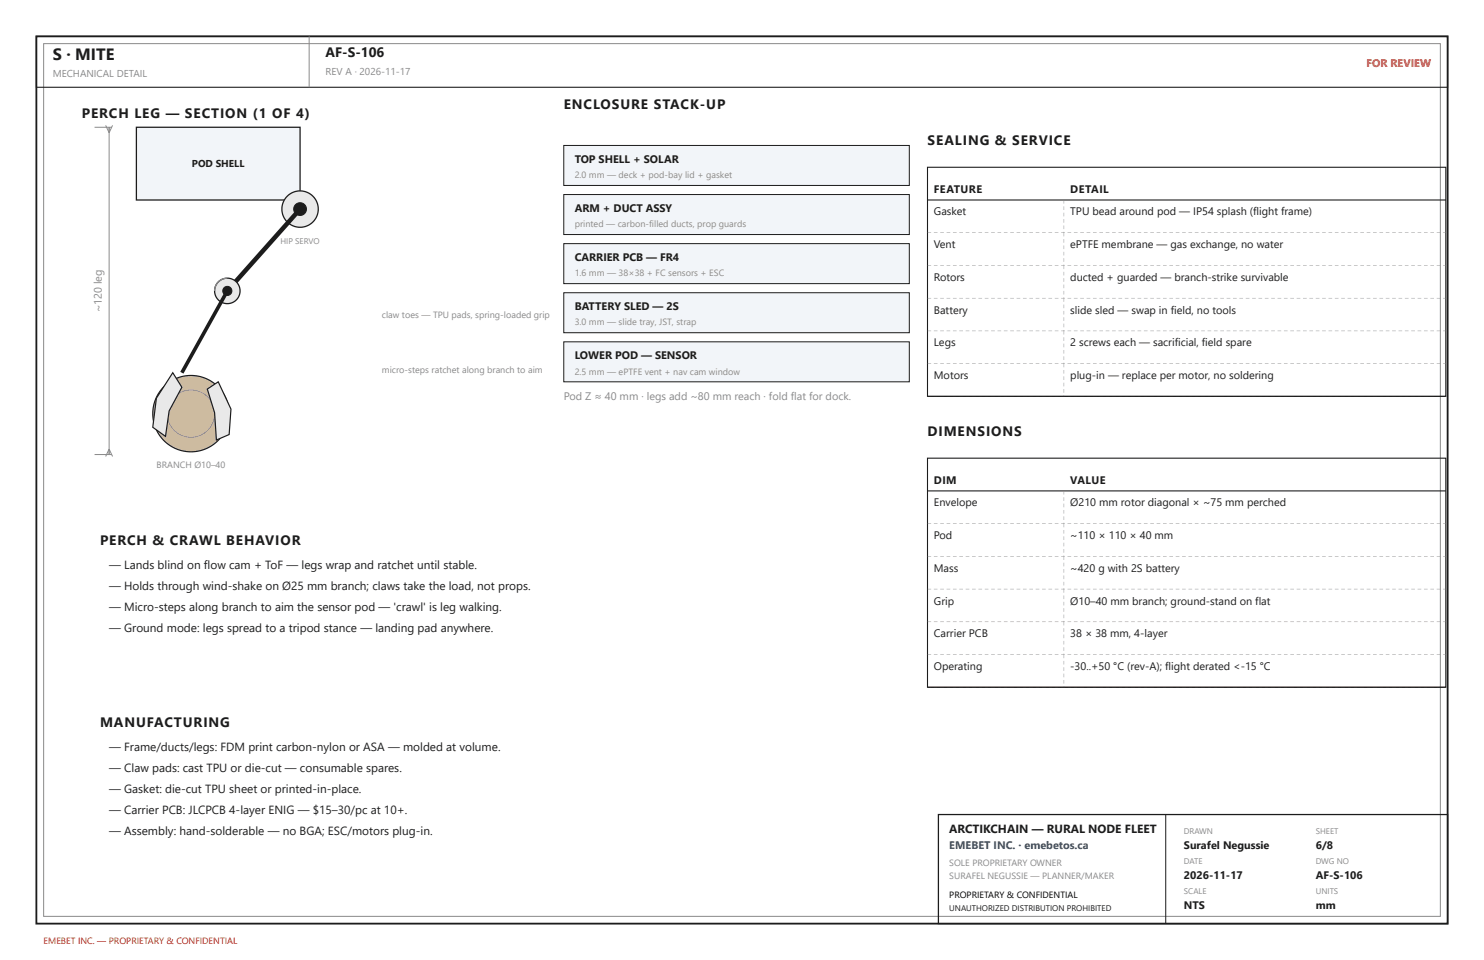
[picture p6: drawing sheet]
<svg xmlns="http://www.w3.org/2000/svg" width="432mm" height="279mm" viewBox="0 0 432 279" stroke-linecap="round" stroke-linejoin="round" font-family="sans-serif">
<path d="M10.6 10.6h410.6v258.2h-410.6z" fill="none" stroke="#1c1c1c" stroke-width=".53"/>
<path d="M12.7 12.7h406.4v254h-406.4zM90 10.6v14.8" fill="none" stroke="#8a8a8a" stroke-width=".29"/>
<path d="M10.6 10.6h410.6v14.8h-410.6z" fill="none" stroke="#1c1c1c" stroke-width=".32"/>
<path d="M39.7 37h47.6v21.2h-47.6z" fill="#f2f5f9"/>
<path d="M39.7 37h47.6v21.2h-47.6z" fill="none" stroke="#1c1c1c" stroke-width=".37"/>
<circle cx="87.3" cy="60.9" r="5.3" fill="#e9e9e9"/>
<circle cx="87.3" cy="60.9" r="5.3" fill="none" stroke="#1c1c1c" stroke-width=".37"/>
<circle cx="87.3" cy="60.9" r="1.85" fill="#1c1c1c"/>
<circle cx="87.3" cy="60.9" r="1.85" fill="none" stroke="#1c1c1c" stroke-width=".29"/>
<path d="M87.3 60.9l-21.2 23.8" fill="none" stroke="#1c1c1c" stroke-width="1.3" stroke-linecap="butt"/>
<circle cx="66.1" cy="84.7" r="3.7" fill="#e9e9e9"/>
<circle cx="66.1" cy="84.7" r="3.7" fill="none" stroke="#1c1c1c" stroke-width=".37"/>
<circle cx="66.1" cy="84.7" r="1.32" fill="#1c1c1c"/>
<circle cx="66.1" cy="84.7" r="1.32" fill="none" stroke="#1c1c1c" stroke-width=".29"/>
<path d="M66.1 81a3.7 3.7 0 0 0-3.7 3.7" fill="none" stroke="#8a8a8a" stroke-width=".37"/>
<path d="M66.1 84.7l-13.2 23.8" fill="none" stroke="#1c1c1c" stroke-width="1.1" stroke-linecap="butt"/>
<circle cx="55.6" cy="120.4" r="11.1" fill="#cdbba0"/>
<circle cx="55.6" cy="120.4" r="11.1" fill="none" stroke="#1c1c1c" stroke-width=".34"/>
<circle cx="55.6" cy="120.4" r="6.9" fill="none" stroke="#a89478" stroke-width=".29"/>
<path d="M50.3 108.5l2.6 4.2-3.7 6.9-1 7.4-3.8-2.6 1.1-8.5z" fill="#e9e9e9"/>
<path d="M50.3 108.5l2.6 4.2-3.7 6.9-1 7.4-3.8-2.6 1.1-8.5z" fill="none" stroke="#1c1c1c" stroke-width=".34"/>
<path d="M60.3 113.2l3.2-2.1 3.7 8-.5 7.4-3.7 1.6-.6-8z" fill="#e9e9e9"/>
<path d="M60.3 113.2l3.2-2.1 3.7 8-.5 7.4-3.7 1.6-.6-8z" fill="none" stroke="#1c1c1c" stroke-width=".34"/>
<path d="M27.5 37h5M30.7 36.5l1 2.1 1.1-2.1M31.7 37v95.3M27.5 132.3h5M30.7 132.8l1-2.1 1.1 2.1" fill="none" stroke="#8a8a8a" stroke-width=".29"/>
<path d="M164 42.3h100.6v11.7h-100.6z" fill="#f2f5f9"/>
<path d="M164 42.3h100.6v11.7h-100.6z" fill="none" stroke="#1c1c1c" stroke-width=".29"/>
<path d="M164 56.6h100.6v11.7h-100.6z" fill="#f2f5f9"/>
<path d="M164 56.6h100.6v11.7h-100.6z" fill="none" stroke="#1c1c1c" stroke-width=".29"/>
<path d="M164 70.9h100.6v11.6h-100.6z" fill="#f2f5f9"/>
<path d="M164 70.9h100.6v11.6h-100.6z" fill="none" stroke="#1c1c1c" stroke-width=".29"/>
<path d="M164 85.2h100.6v11.6h-100.6z" fill="#f2f5f9"/>
<path d="M164 85.2h100.6v11.6h-100.6z" fill="none" stroke="#1c1c1c" stroke-width=".29"/>
<path d="M164 99.5h100.6v11.6h-100.6z" fill="#f2f5f9"/>
<path d="M164 99.5h100.6v11.6h-100.6z" fill="none" stroke="#1c1c1c" stroke-width=".29"/>
<path d="M269.9 48.7h150.8v66.7h-150.8zM269.9 58.2h150.8" fill="none" stroke="#1c1c1c" stroke-width=".32"/>
<g fill="#8a8a8a">
<path d="M309.5 58.2l.1 1.1zM309.5 60.1l.1 1zM309.5 61.9l.1 1.1zM309.5 63.8l.1 1zM309.5 65.6l.1 1.1zM309.5 67.5l.1 .2z"/>
<path d="M269.9 67.7l1 .1zM271.7 67.7l1.1 .1zM273.6 67.7l1 .1zM275.4 67.7l1.1 .1zM277.3 67.7l1 .1zM279.1 67.7l1.1 .1zM281 67.7l1 .1zM282.8 67.7l1.1 .1zM284.7 67.7l1 .1zM286.5 67.7l1.1 .1zM288.4 67.7l1.1 .1zM290.2 67.7l1.1 .1zM292.1 67.7l1.1 .1zM294 67.7l1 .1zM295.8 67.7l1.1 .1zM297.7 67.7l1 .1zM299.5 67.7l1.1 .1zM301.4 67.7l1 .1zM303.2 67.7l1.1 .1zM305.1 67.7l1 .1zM306.9 67.7l1.1 .1zM308.8 67.7l1 .1zM310.6 67.7l1.1 .1zM312.5 67.7l1 .1zM314.3 67.7l1.1 .1zM316.2 67.7l1 .1zM318 67.7l1.1 .1zM319.9 67.7l1 .1zM321.7 67.7l1.1 .1zM323.6 67.7l1 .1zM325.4 67.7l1.1 .1zM327.3 67.7l1 .1zM329.1 67.7l1.1 .1zM331 67.7l1.1 .1zM332.8 67.7l1.1 .1zM334.7 67.7l1.1 .1zM336.5 67.7l1.1 .1zM338.4 67.7l1.1 .1zM340.3 67.7l1 .1zM342.1 67.7l1.1 .1zM344 67.7l1 .1zM345.8 67.7l1.1 .1zM347.7 67.7l1 .1zM349.5 67.7l1.1 .1zM351.4 67.7l1 .1zM353.2 67.7l1.1 .1zM355.1 67.7l1 .1zM356.9 67.7l1.1 .1zM358.8 67.7l1 .1zM360.6 67.7l1.1 .1zM362.5 67.7l1 .1zM364.3 67.7l1.1 .1zM366.2 67.7l1 .1zM368 67.7l1.1 .1zM369.9 67.7l1 .1zM371.7 67.7l1.1 .1zM373.6 67.7l1 .1zM375.4 67.7l1.1 .1zM377.3 67.7l1.1 .1zM379.1 67.7l1.1 .1zM381 67.7l1.1 .1zM382.9 67.7l1 .1zM384.7 67.7l1.1 .1zM386.6 67.7l1 .1zM388.4 67.7l1.1 .1zM390.3 67.7l1 .1zM392.1 67.7l1.1 .1zM394 67.7l1 .1zM395.8 67.7l1.1 .1zM397.7 67.7l1 .1zM399.5 67.7l1.1 .1zM401.4 67.7l1 .1zM403.2 67.7l1.1 .1zM405.1 67.7l1 .1zM406.9 67.7l1.1 .1zM408.8 67.7l1 .1zM410.6 67.7l1.1 .1zM412.5 67.7l1 .1zM414.3 67.7l1.1 .1zM416.2 67.7l1 .1zM418 67.7l1.1 .1zM419.9 67.7l.8 .1z"/>
<path d="M309.5 67.7l.1 1.1zM309.5 69.6l.1 1zM309.5 71.4l.1 1.1zM309.5 73.3l.1 1zM309.5 75.1l.1 1.1zM309.5 77l.1 .3z"/>
<path d="M269.9 77.2l1 .1zM271.7 77.2l1.1 .1zM273.6 77.2l1 .1zM275.4 77.2l1.1 .1zM277.3 77.2l1 .1zM279.1 77.2l1.1 .1zM281 77.2l1 .1zM282.8 77.2l1.1 .1zM284.7 77.2l1 .1zM286.5 77.2l1.1 .1zM288.4 77.2l1.1 .1zM290.2 77.2l1.1 .1zM292.1 77.2l1.1 .1zM294 77.2l1 .1zM295.8 77.2l1.1 .1zM297.7 77.2l1 .1zM299.5 77.2l1.1 .1zM301.4 77.2l1 .1zM303.2 77.2l1.1 .1zM305.1 77.2l1 .1zM306.9 77.2l1.1 .1zM308.8 77.2l1 .1zM310.6 77.2l1.1 .1zM312.5 77.2l1 .1zM314.3 77.2l1.1 .1zM316.2 77.2l1 .1zM318 77.2l1.1 .1zM319.9 77.2l1 .1zM321.7 77.2l1.1 .1zM323.6 77.2l1 .1zM325.4 77.2l1.1 .1zM327.3 77.2l1 .1zM329.1 77.2l1.1 .1zM331 77.2l1.1 .1zM332.8 77.2l1.1 .1zM334.7 77.2l1.1 .1zM336.5 77.2l1.1 .1zM338.4 77.2l1.1 .1zM340.3 77.2l1 .1zM342.1 77.2l1.1 .1zM344 77.2l1 .1zM345.8 77.2l1.1 .1zM347.7 77.2l1 .1zM349.5 77.2l1.1 .1zM351.4 77.2l1 .1zM353.2 77.2l1.1 .1zM355.1 77.2l1 .1zM356.9 77.2l1.1 .1zM358.8 77.2l1 .1zM360.6 77.2l1.1 .1zM362.5 77.2l1 .1zM364.3 77.2l1.1 .1zM366.2 77.2l1 .1zM368 77.2l1.1 .1zM369.9 77.2l1 .1zM371.7 77.2l1.1 .1zM373.6 77.2l1 .1zM375.4 77.2l1.1 .1zM377.3 77.2l1.1 .1zM379.1 77.2l1.1 .1zM381 77.2l1.1 .1zM382.9 77.2l1 .1zM384.7 77.2l1.1 .1zM386.6 77.2l1 .1zM388.4 77.2l1.1 .1zM390.3 77.2l1 .1zM392.1 77.2l1.1 .1zM394 77.2l1 .1zM395.8 77.2l1.1 .1zM397.7 77.2l1 .1zM399.5 77.2l1.1 .1zM401.4 77.2l1 .1zM403.2 77.2l1.1 .1zM405.1 77.2l1 .1zM406.9 77.2l1.1 .1zM408.8 77.2l1 .1zM410.6 77.2l1.1 .1zM412.5 77.2l1 .1zM414.3 77.2l1.1 .1zM416.2 77.2l1 .1zM418 77.2l1.1 .1zM419.9 77.2l.8 .1z"/>
<path d="M309.5 77.3l.1 1zM309.5 79.1l.1 1.1zM309.5 81l.1 1zM309.5 82.8l.1 1.1zM309.5 84.7l.1 1zM309.5 86.5l.1 .3z"/>
<path d="M269.9 86.7l1 .1zM271.7 86.7l1.1 .1zM273.6 86.7l1 .1zM275.4 86.7l1.1 .1zM277.3 86.7l1 .1zM279.1 86.7l1.1 .1zM281 86.7l1 .1zM282.8 86.7l1.1 .1zM284.7 86.7l1 .1zM286.5 86.7l1.1 .1zM288.4 86.7l1.1 .1zM290.2 86.7l1.1 .1zM292.1 86.7l1.1 .1zM294 86.7l1 .1zM295.8 86.7l1.1 .1zM297.7 86.7l1 .1zM299.5 86.7l1.1 .1zM301.4 86.7l1 .1zM303.2 86.7l1.1 .1zM305.1 86.7l1 .1zM306.9 86.7l1.1 .1zM308.8 86.7l1 .1zM310.6 86.7l1.1 .1zM312.5 86.7l1 .1zM314.3 86.7l1.1 .1zM316.2 86.7l1 .1zM318 86.7l1.1 .1zM319.9 86.7l1 .1zM321.7 86.7l1.1 .1zM323.6 86.7l1 .1zM325.4 86.7l1.1 .1zM327.3 86.7l1 .1zM329.1 86.7l1.1 .1zM331 86.7l1.1 .1zM332.8 86.7l1.1 .1zM334.7 86.7l1.1 .1zM336.5 86.7l1.1 .1zM338.4 86.7l1.1 .1zM340.3 86.7l1 .1zM342.1 86.7l1.1 .1zM344 86.7l1 .1zM345.8 86.7l1.1 .1zM347.7 86.7l1 .1zM349.5 86.7l1.1 .1zM351.4 86.7l1 .1zM353.2 86.7l1.1 .1zM355.1 86.7l1 .1zM356.9 86.7l1.1 .1zM358.8 86.7l1 .1zM360.6 86.7l1.1 .1zM362.5 86.7l1 .1zM364.3 86.7l1.1 .1zM366.2 86.7l1 .1zM368 86.7l1.1 .1zM369.9 86.7l1 .1zM371.7 86.7l1.1 .1zM373.6 86.7l1 .1zM375.4 86.7l1.1 .1zM377.3 86.7l1.1 .1zM379.1 86.7l1.1 .1zM381 86.7l1.1 .1zM382.9 86.7l1 .1zM384.7 86.7l1.1 .1zM386.6 86.7l1 .1zM388.4 86.7l1.1 .1zM390.3 86.7l1 .1zM392.1 86.7l1.1 .1zM394 86.7l1 .1zM395.8 86.7l1.1 .1zM397.7 86.7l1 .1zM399.5 86.7l1.1 .1zM401.4 86.7l1 .1zM403.2 86.7l1.1 .1zM405.1 86.7l1 .1zM406.9 86.7l1.1 .1zM408.8 86.7l1 .1zM410.6 86.7l1.1 .1zM412.5 86.7l1 .1zM414.3 86.7l1.1 .1zM416.2 86.7l1 .1zM418 86.7l1.1 .1zM419.9 86.7l.8 .1z"/>
<path d="M309.5 86.8l.1 1zM309.5 88.6l.1 1.1zM309.5 90.5l.1 1zM309.5 92.3l.1 1.1zM309.5 94.2l.1 1zM309.5 96l.1 .3z"/>
<path d="M269.9 96.2l1 .2zM271.7 96.2l1.1 .2zM273.6 96.2l1 .2zM275.4 96.2l1.1 .2zM277.3 96.2l1 .2zM279.1 96.2l1.1 .2zM281 96.2l1 .2zM282.8 96.2l1.1 .2zM284.7 96.2l1 .2zM286.5 96.2l1.1 .2zM288.4 96.2l1.1 .2zM290.2 96.2l1.1 .2zM292.1 96.2l1.1 .2zM294 96.2l1 .2zM295.8 96.2l1.1 .2zM297.7 96.2l1 .2zM299.5 96.2l1.1 .2zM301.4 96.2l1 .2zM303.2 96.2l1.1 .2zM305.1 96.2l1 .2zM306.9 96.2l1.1 .2zM308.8 96.2l1 .2zM310.6 96.2l1.1 .2zM312.5 96.2l1 .2zM314.3 96.2l1.1 .2zM316.2 96.2l1 .2zM318 96.2l1.1 .2zM319.9 96.2l1 .2zM321.7 96.2l1.1 .2zM323.6 96.2l1 .2zM325.4 96.2l1.1 .2zM327.3 96.2l1 .2zM329.1 96.2l1.1 .2zM331 96.2l1.1 .2zM332.8 96.2l1.1 .2zM334.7 96.2l1.1 .2zM336.5 96.2l1.1 .2zM338.4 96.2l1.1 .2zM340.3 96.2l1 .2zM342.1 96.2l1.1 .2zM344 96.2l1 .2zM345.8 96.2l1.1 .2zM347.7 96.2l1 .2zM349.5 96.2l1.1 .2zM351.4 96.2l1 .2zM353.2 96.2l1.1 .2zM355.1 96.2l1 .2zM356.9 96.2l1.1 .2zM358.8 96.2l1 .2zM360.6 96.2l1.1 .2zM362.5 96.2l1 .2zM364.3 96.2l1.1 .2zM366.2 96.2l1 .2zM368 96.2l1.1 .2zM369.9 96.2l1 .2zM371.7 96.2l1.1 .2zM373.6 96.2l1 .2zM375.4 96.2l1.1 .2zM377.3 96.2l1.1 .2zM379.1 96.2l1.1 .2zM381 96.2l1.1 .2zM382.9 96.2l1 .2zM384.7 96.2l1.1 .2zM386.6 96.2l1 .2zM388.4 96.2l1.1 .2zM390.3 96.2l1 .2zM392.1 96.2l1.1 .2zM394 96.2l1 .2zM395.8 96.2l1.1 .2zM397.7 96.2l1 .2zM399.5 96.2l1.1 .2zM401.4 96.2l1 .2zM403.2 96.2l1.1 .2zM405.1 96.2l1 .2zM406.9 96.2l1.1 .2zM408.8 96.2l1 .2zM410.6 96.2l1.1 .2zM412.5 96.2l1 .2zM414.3 96.2l1.1 .2zM416.2 96.2l1 .2zM418 96.2l1.1 .2zM419.9 96.2l.8 .2z"/>
<path d="M309.5 96.3l.1 1.1zM309.5 98.2l.1 1zM309.5 100l.1 1.1zM309.5 101.9l.1 1zM309.5 103.7l.1 1.1zM309.5 105.6l.1 .2z"/>
<path d="M269.9 105.8l1 .1zM271.7 105.8l1.1 .1zM273.6 105.8l1 .1zM275.4 105.8l1.1 .1zM277.3 105.8l1 .1zM279.1 105.8l1.1 .1zM281 105.8l1 .1zM282.8 105.8l1.1 .1zM284.7 105.8l1 .1zM286.5 105.8l1.1 .1zM288.4 105.8l1.1 .1zM290.2 105.8l1.1 .1zM292.1 105.8l1.1 .1zM294 105.8l1 .1zM295.8 105.8l1.1 .1zM297.7 105.8l1 .1zM299.5 105.8l1.1 .1zM301.4 105.8l1 .1zM303.2 105.8l1.1 .1zM305.1 105.8l1 .1zM306.9 105.8l1.1 .1zM308.8 105.8l1 .1zM310.6 105.8l1.1 .1zM312.5 105.8l1 .1zM314.3 105.8l1.1 .1zM316.2 105.8l1 .1zM318 105.8l1.1 .1zM319.9 105.8l1 .1zM321.7 105.8l1.1 .1zM323.6 105.8l1 .1zM325.4 105.8l1.1 .1zM327.3 105.8l1 .1zM329.1 105.8l1.1 .1zM331 105.8l1.1 .1zM332.8 105.8l1.1 .1zM334.7 105.8l1.1 .1zM336.5 105.8l1.1 .1zM338.4 105.8l1.1 .1zM340.3 105.8l1 .1zM342.1 105.8l1.1 .1zM344 105.8l1 .1zM345.8 105.8l1.1 .1zM347.7 105.8l1 .1zM349.5 105.8l1.1 .1zM351.4 105.8l1 .1zM353.2 105.8l1.1 .1zM355.1 105.8l1 .1zM356.9 105.8l1.1 .1zM358.8 105.8l1 .1zM360.6 105.8l1.1 .1zM362.5 105.8l1 .1zM364.3 105.8l1.1 .1zM366.2 105.8l1 .1zM368 105.8l1.1 .1zM369.9 105.8l1 .1zM371.7 105.8l1.1 .1zM373.6 105.8l1 .1zM375.4 105.8l1.1 .1zM377.3 105.8l1.1 .1zM379.1 105.8l1.1 .1zM381 105.8l1.1 .1zM382.9 105.8l1 .1zM384.7 105.8l1.1 .1zM386.6 105.8l1 .1zM388.4 105.8l1.1 .1zM390.3 105.8l1 .1zM392.1 105.8l1.1 .1zM394 105.8l1 .1zM395.8 105.8l1.1 .1zM397.7 105.8l1 .1zM399.5 105.8l1.1 .1zM401.4 105.8l1 .1zM403.2 105.8l1.1 .1zM405.1 105.8l1 .1zM406.9 105.8l1.1 .1zM408.8 105.8l1 .1zM410.6 105.8l1.1 .1zM412.5 105.8l1 .1zM414.3 105.8l1.1 .1zM416.2 105.8l1 .1zM418 105.8l1.1 .1zM419.9 105.8l.8 .1z"/>
<path d="M309.5 105.8l.1 1.1zM309.5 107.7l.1 1zM309.5 109.5l.1 1.1zM309.5 111.4l.1 1zM309.5 113.2l.1 1.1zM309.5 115.1l.1 .3z"/>
<path d="M269.9 115.3l1 .1zM271.7 115.3l1.1 .1zM273.6 115.3l1 .1zM275.4 115.3l1.1 .1zM277.3 115.3l1 .1zM279.1 115.3l1.1 .1zM281 115.3l1 .1zM282.8 115.3l1.1 .1zM284.7 115.3l1 .1zM286.5 115.3l1.1 .1zM288.4 115.3l1.1 .1zM290.2 115.3l1.1 .1zM292.1 115.3l1.1 .1zM294 115.3l1 .1zM295.8 115.3l1.1 .1zM297.7 115.3l1 .1zM299.5 115.3l1.1 .1zM301.4 115.3l1 .1zM303.2 115.3l1.1 .1zM305.1 115.3l1 .1zM306.9 115.3l1.1 .1zM308.8 115.3l1 .1zM310.6 115.3l1.1 .1zM312.5 115.3l1 .1zM314.3 115.3l1.1 .1zM316.2 115.3l1 .1zM318 115.3l1.1 .1zM319.9 115.3l1 .1zM321.7 115.3l1.1 .1zM323.6 115.3l1 .1zM325.4 115.3l1.1 .1zM327.3 115.3l1 .1zM329.1 115.3l1.1 .1zM331 115.3l1.1 .1zM332.8 115.3l1.1 .1zM334.7 115.3l1.1 .1zM336.5 115.3l1.1 .1zM338.4 115.3l1.1 .1zM340.3 115.3l1 .1zM342.1 115.3l1.1 .1zM344 115.3l1 .1zM345.8 115.3l1.1 .1zM347.7 115.3l1 .1zM349.5 115.3l1.1 .1zM351.4 115.3l1 .1zM353.2 115.3l1.1 .1zM355.1 115.3l1 .1zM356.9 115.3l1.1 .1zM358.8 115.3l1 .1zM360.6 115.3l1.1 .1zM362.5 115.3l1 .1zM364.3 115.3l1.1 .1zM366.2 115.3l1 .1zM368 115.3l1.1 .1zM369.9 115.3l1 .1zM371.7 115.3l1.1 .1zM373.6 115.3l1 .1zM375.4 115.3l1.1 .1zM377.3 115.3l1.1 .1zM379.1 115.3l1.1 .1zM381 115.3l1.1 .1zM382.9 115.3l1 .1zM384.7 115.3l1.1 .1zM386.6 115.3l1 .1zM388.4 115.3l1.1 .1zM390.3 115.3l1 .1zM392.1 115.3l1.1 .1zM394 115.3l1 .1zM395.8 115.3l1.1 .1zM397.7 115.3l1 .1zM399.5 115.3l1.1 .1zM401.4 115.3l1 .1zM403.2 115.3l1.1 .1zM405.1 115.3l1 .1zM406.9 115.3l1.1 .1zM408.8 115.3l1 .1zM410.6 115.3l1.1 .1zM412.5 115.3l1 .1zM414.3 115.3l1.1 .1zM416.2 115.3l1 .1zM418 115.3l1.1 .1zM419.9 115.3l.8 .1z"/>
</g>
<path d="M269.9 115.4h150.8M269.9 133.3h150.8v66.7h-150.8zM269.9 142.9h150.8" fill="none" stroke="#1c1c1c" stroke-width=".32"/>
<g fill="#8a8a8a">
<path d="M309.5 142.9l.1 1zM309.5 144.7l.1 1.1zM309.5 146.6l.1 1zM309.5 148.4l.1 1.1zM309.5 150.3l.1 1zM309.5 152.1l.1 .3z"/>
<path d="M269.9 152.3l1 .2zM271.7 152.3l1.1 .2zM273.6 152.3l1 .2zM275.4 152.3l1.1 .2zM277.3 152.3l1 .2zM279.1 152.3l1.1 .2zM281 152.3l1 .2zM282.8 152.3l1.1 .2zM284.7 152.3l1 .2zM286.5 152.3l1.1 .2zM288.4 152.3l1.1 .2zM290.2 152.3l1.1 .2zM292.1 152.3l1.1 .2zM294 152.3l1 .2zM295.8 152.3l1.1 .2zM297.7 152.3l1 .2zM299.5 152.3l1.1 .2zM301.4 152.3l1 .2zM303.2 152.3l1.1 .2zM305.1 152.3l1 .2zM306.9 152.3l1.1 .2zM308.8 152.3l1 .2zM310.6 152.3l1.1 .2zM312.5 152.3l1 .2zM314.3 152.3l1.1 .2zM316.2 152.3l1 .2zM318 152.3l1.1 .2zM319.9 152.3l1 .2zM321.7 152.3l1.1 .2zM323.6 152.3l1 .2zM325.4 152.3l1.1 .2zM327.3 152.3l1 .2zM329.1 152.3l1.1 .2zM331 152.3l1.1 .2zM332.8 152.3l1.1 .2zM334.7 152.3l1.1 .2zM336.5 152.3l1.1 .2zM338.4 152.3l1.1 .2zM340.3 152.3l1 .2zM342.1 152.3l1.1 .2zM344 152.3l1 .2zM345.8 152.3l1.1 .2zM347.7 152.3l1 .2zM349.5 152.3l1.1 .2zM351.4 152.3l1 .2zM353.2 152.3l1.1 .2zM355.1 152.3l1 .2zM356.9 152.3l1.1 .2zM358.8 152.3l1 .2zM360.6 152.3l1.1 .2zM362.5 152.3l1 .2zM364.3 152.3l1.1 .2zM366.2 152.3l1 .2zM368 152.3l1.1 .2zM369.9 152.3l1 .2zM371.7 152.3l1.1 .2zM373.6 152.3l1 .2zM375.4 152.3l1.1 .2zM377.3 152.3l1.1 .2zM379.1 152.3l1.1 .2zM381 152.3l1.1 .2zM382.9 152.3l1 .2zM384.7 152.3l1.1 .2zM386.6 152.3l1 .2zM388.4 152.3l1.1 .2zM390.3 152.3l1 .2zM392.1 152.3l1.1 .2zM394 152.3l1 .2zM395.8 152.3l1.1 .2zM397.7 152.3l1 .2zM399.5 152.3l1.1 .2zM401.4 152.3l1 .2zM403.2 152.3l1.1 .2zM405.1 152.3l1 .2zM406.9 152.3l1.1 .2zM408.8 152.3l1 .2zM410.6 152.3l1.1 .2zM412.5 152.3l1 .2zM414.3 152.3l1.1 .2zM416.2 152.3l1 .2zM418 152.3l1.1 .2zM419.9 152.3l.8 .2z"/>
<path d="M309.5 152.4l.1 1.1zM309.5 154.3l.1 1zM309.5 156.1l.1 1.1zM309.5 158l.1 1zM309.5 159.8l.1 1.1zM309.5 161.7l.1 .2z"/>
<path d="M269.9 161.9l1 .1zM271.7 161.9l1.1 .1zM273.6 161.9l1 .1zM275.4 161.9l1.1 .1zM277.3 161.9l1 .1zM279.1 161.9l1.1 .1zM281 161.9l1 .1zM282.8 161.9l1.1 .1zM284.7 161.9l1 .1zM286.5 161.9l1.1 .1zM288.4 161.9l1.1 .1zM290.2 161.9l1.1 .1zM292.1 161.9l1.1 .1zM294 161.9l1 .1zM295.8 161.9l1.1 .1zM297.7 161.9l1 .1zM299.5 161.9l1.1 .1zM301.4 161.9l1 .1zM303.2 161.9l1.1 .1zM305.1 161.9l1 .1zM306.9 161.9l1.1 .1zM308.8 161.9l1 .1zM310.6 161.9l1.1 .1zM312.5 161.9l1 .1zM314.3 161.9l1.1 .1zM316.2 161.9l1 .1zM318 161.9l1.1 .1zM319.9 161.9l1 .1zM321.7 161.9l1.1 .1zM323.6 161.9l1 .1zM325.4 161.9l1.1 .1zM327.3 161.9l1 .1zM329.1 161.9l1.1 .1zM331 161.9l1.1 .1zM332.8 161.9l1.1 .1zM334.7 161.9l1.1 .1zM336.5 161.9l1.1 .1zM338.4 161.9l1.1 .1zM340.3 161.9l1 .1zM342.1 161.9l1.1 .1zM344 161.9l1 .1zM345.8 161.9l1.1 .1zM347.7 161.9l1 .1zM349.5 161.9l1.1 .1zM351.4 161.9l1 .1zM353.2 161.9l1.1 .1zM355.1 161.9l1 .1zM356.9 161.9l1.1 .1zM358.8 161.9l1 .1zM360.6 161.9l1.1 .1zM362.5 161.9l1 .1zM364.3 161.9l1.1 .1zM366.2 161.9l1 .1zM368 161.9l1.1 .1zM369.9 161.9l1 .1zM371.7 161.9l1.1 .1zM373.6 161.9l1 .1zM375.4 161.9l1.1 .1zM377.3 161.9l1.1 .1zM379.1 161.9l1.1 .1zM381 161.9l1.1 .1zM382.9 161.9l1 .1zM384.7 161.9l1.1 .1zM386.6 161.9l1 .1zM388.4 161.9l1.1 .1zM390.3 161.9l1 .1zM392.1 161.9l1.1 .1zM394 161.9l1 .1zM395.8 161.9l1.1 .1zM397.7 161.9l1 .1zM399.5 161.9l1.1 .1zM401.4 161.9l1 .1zM403.2 161.9l1.1 .1zM405.1 161.9l1 .1zM406.9 161.9l1.1 .1zM408.8 161.9l1 .1zM410.6 161.9l1.1 .1zM412.5 161.9l1 .1zM414.3 161.9l1.1 .1zM416.2 161.9l1 .1zM418 161.9l1.1 .1zM419.9 161.9l.8 .1z"/>
<path d="M309.5 161.9l.1 1.1zM309.5 163.8l.1 1zM309.5 165.6l.1 1.1zM309.5 167.5l.1 1zM309.5 169.3l.1 1.1zM309.5 171.2l.1 .2z"/>
<path d="M269.9 171.4l1 .1zM271.7 171.4l1.1 .1zM273.6 171.4l1 .1zM275.4 171.4l1.1 .1zM277.3 171.4l1 .1zM279.1 171.4l1.1 .1zM281 171.4l1 .1zM282.8 171.4l1.1 .1zM284.7 171.4l1 .1zM286.5 171.4l1.1 .1zM288.4 171.4l1.1 .1zM290.2 171.4l1.1 .1zM292.1 171.4l1.1 .1zM294 171.4l1 .1zM295.8 171.4l1.1 .1zM297.7 171.4l1 .1zM299.5 171.4l1.1 .1zM301.4 171.4l1 .1zM303.2 171.4l1.1 .1zM305.1 171.4l1 .1zM306.9 171.4l1.1 .1zM308.8 171.4l1 .1zM310.6 171.4l1.1 .1zM312.5 171.4l1 .1zM314.3 171.4l1.1 .1zM316.2 171.4l1 .1zM318 171.4l1.1 .1zM319.9 171.4l1 .1zM321.7 171.4l1.1 .1zM323.6 171.4l1 .1zM325.4 171.4l1.1 .1zM327.3 171.4l1 .1zM329.1 171.4l1.1 .1zM331 171.4l1.1 .1zM332.8 171.4l1.1 .1zM334.7 171.4l1.1 .1zM336.5 171.4l1.1 .1zM338.4 171.4l1.1 .1zM340.3 171.4l1 .1zM342.1 171.4l1.1 .1zM344 171.4l1 .1zM345.8 171.4l1.1 .1zM347.7 171.4l1 .1zM349.5 171.4l1.1 .1zM351.4 171.4l1 .1zM353.2 171.4l1.1 .1zM355.1 171.4l1 .1zM356.9 171.4l1.1 .1zM358.8 171.4l1 .1zM360.6 171.4l1.1 .1zM362.5 171.4l1 .1zM364.3 171.4l1.1 .1zM366.2 171.4l1 .1zM368 171.4l1.1 .1zM369.9 171.4l1 .1zM371.7 171.4l1.1 .1zM373.6 171.4l1 .1zM375.4 171.4l1.1 .1zM377.3 171.4l1.1 .1zM379.1 171.4l1.1 .1zM381 171.4l1.1 .1zM382.9 171.4l1 .1zM384.7 171.4l1.1 .1zM386.6 171.4l1 .1zM388.4 171.4l1.1 .1zM390.3 171.4l1 .1zM392.1 171.4l1.1 .1zM394 171.4l1 .1zM395.8 171.4l1.1 .1zM397.7 171.4l1 .1zM399.5 171.4l1.1 .1zM401.4 171.4l1 .1zM403.2 171.4l1.1 .1zM405.1 171.4l1 .1zM406.9 171.4l1.1 .1zM408.8 171.4l1 .1zM410.6 171.4l1.1 .1zM412.5 171.4l1 .1zM414.3 171.4l1.1 .1zM416.2 171.4l1 .1zM418 171.4l1.1 .1zM419.9 171.4l.8 .1z"/>
<path d="M309.5 171.4l.1 1.1zM309.5 173.3l.1 1.1zM309.5 175.2l.1 1zM309.5 177l.1 1.1zM309.5 178.9l.1 1zM309.5 180.7l.1 .3z"/>
<path d="M269.9 180.9l1 .1zM271.7 180.9l1.1 .1zM273.6 180.9l1 .1zM275.4 180.9l1.1 .1zM277.3 180.9l1 .1zM279.1 180.9l1.1 .1zM281 180.9l1 .1zM282.8 180.9l1.1 .1zM284.7 180.9l1 .1zM286.5 180.9l1.1 .1zM288.4 180.9l1.1 .1zM290.2 180.9l1.1 .1zM292.1 180.9l1.1 .1zM294 180.9l1 .1zM295.8 180.9l1.1 .1zM297.7 180.9l1 .1zM299.5 180.9l1.1 .1zM301.4 180.9l1 .1zM303.2 180.9l1.1 .1zM305.1 180.9l1 .1zM306.9 180.9l1.1 .1zM308.8 180.9l1 .1zM310.6 180.9l1.1 .1zM312.5 180.9l1 .1zM314.3 180.9l1.1 .1zM316.2 180.9l1 .1zM318 180.9l1.1 .1zM319.9 180.9l1 .1zM321.7 180.9l1.1 .1zM323.6 180.9l1 .1zM325.4 180.9l1.1 .1zM327.3 180.9l1 .1zM329.1 180.9l1.1 .1zM331 180.9l1.1 .1zM332.8 180.9l1.1 .1zM334.7 180.9l1.1 .1zM336.5 180.9l1.1 .1zM338.4 180.9l1.1 .1zM340.3 180.9l1 .1zM342.1 180.9l1.1 .1zM344 180.9l1 .1zM345.8 180.9l1.1 .1zM347.7 180.9l1 .1zM349.5 180.9l1.1 .1zM351.4 180.9l1 .1zM353.2 180.9l1.1 .1zM355.1 180.9l1 .1zM356.9 180.9l1.1 .1zM358.8 180.9l1 .1zM360.6 180.9l1.1 .1zM362.5 180.9l1 .1zM364.3 180.9l1.1 .1zM366.2 180.9l1 .1zM368 180.9l1.1 .1zM369.9 180.9l1 .1zM371.7 180.9l1.1 .1zM373.6 180.9l1 .1zM375.4 180.9l1.1 .1zM377.3 180.9l1.1 .1zM379.1 180.9l1.1 .1zM381 180.9l1.1 .1zM382.9 180.9l1 .1zM384.7 180.9l1.1 .1zM386.6 180.9l1 .1zM388.4 180.9l1.1 .1zM390.3 180.9l1 .1zM392.1 180.9l1.1 .1zM394 180.9l1 .1zM395.8 180.9l1.1 .1zM397.7 180.9l1 .1zM399.5 180.9l1.1 .1zM401.4 180.9l1 .1zM403.2 180.9l1.1 .1zM405.1 180.9l1 .1zM406.9 180.9l1.1 .1zM408.8 180.9l1 .1zM410.6 180.9l1.1 .1zM412.5 180.9l1 .1zM414.3 180.9l1.1 .1zM416.2 180.9l1 .1zM418 180.9l1.1 .1zM419.9 180.9l.8 .1z"/>
<path d="M309.5 181l.1 1zM309.5 182.8l.1 1.1zM309.5 184.7l.1 1zM309.5 186.5l.1 1.1zM309.5 188.4l.1 1zM309.5 190.2l.1 .3z"/>
<path d="M269.9 190.4l1 .2zM271.7 190.4l1.1 .2zM273.6 190.4l1 .2zM275.4 190.4l1.1 .2zM277.3 190.4l1 .2zM279.1 190.4l1.1 .2zM281 190.4l1 .2zM282.8 190.4l1.1 .2zM284.7 190.4l1 .2zM286.5 190.4l1.1 .2zM288.4 190.4l1.1 .2zM290.2 190.4l1.1 .2zM292.1 190.4l1.1 .2zM294 190.4l1 .2zM295.8 190.4l1.1 .2zM297.7 190.4l1 .2zM299.5 190.4l1.1 .2zM301.4 190.4l1 .2zM303.2 190.4l1.1 .2zM305.1 190.4l1 .2zM306.9 190.4l1.1 .2zM308.8 190.4l1 .2zM310.6 190.4l1.1 .2zM312.5 190.4l1 .2zM314.3 190.4l1.1 .2zM316.2 190.4l1 .2zM318 190.4l1.1 .2zM319.9 190.4l1 .2zM321.7 190.4l1.1 .2zM323.6 190.4l1 .2zM325.4 190.4l1.1 .2zM327.3 190.4l1 .2zM329.1 190.4l1.1 .2zM331 190.4l1.1 .2zM332.8 190.4l1.1 .2zM334.7 190.4l1.1 .2zM336.5 190.4l1.1 .2zM338.4 190.4l1.1 .2zM340.3 190.4l1 .2zM342.1 190.4l1.1 .2zM344 190.4l1 .2zM345.8 190.4l1.1 .2zM347.7 190.4l1 .2zM349.5 190.4l1.1 .2zM351.4 190.4l1 .2zM353.2 190.4l1.1 .2zM355.1 190.4l1 .2zM356.9 190.4l1.1 .2zM358.8 190.4l1 .2zM360.6 190.4l1.1 .2zM362.5 190.4l1 .2zM364.3 190.4l1.1 .2zM366.2 190.4l1 .2zM368 190.4l1.1 .2zM369.9 190.4l1 .2zM371.7 190.4l1.1 .2zM373.6 190.4l1 .2zM375.4 190.4l1.1 .2zM377.3 190.4l1.1 .2zM379.1 190.4l1.1 .2zM381 190.4l1.1 .2zM382.9 190.4l1 .2zM384.7 190.4l1.1 .2zM386.6 190.4l1 .2zM388.4 190.4l1.1 .2zM390.3 190.4l1 .2zM392.1 190.4l1.1 .2zM394 190.4l1 .2zM395.8 190.4l1.1 .2zM397.7 190.4l1 .2zM399.5 190.4l1.1 .2zM401.4 190.4l1 .2zM403.2 190.4l1.1 .2zM405.1 190.4l1 .2zM406.9 190.4l1.1 .2zM408.8 190.4l1 .2zM410.6 190.4l1.1 .2zM412.5 190.4l1 .2zM414.3 190.4l1.1 .2zM416.2 190.4l1 .2zM418 190.4l1.1 .2zM419.9 190.4l.8 .2z"/>
<path d="M309.5 190.5l.1 1.1zM309.5 192.4l.1 1zM309.5 194.2l.1 1.1zM309.5 196.1l.1 1zM309.5 197.9l.1 1.1zM309.5 199.8l.1 .2z"/>
<path d="M269.9 200l1 .1zM271.7 200l1.1 .1zM273.6 200l1 .1zM275.4 200l1.1 .1zM277.3 200l1 .1zM279.1 200l1.1 .1zM281 200l1 .1zM282.8 200l1.1 .1zM284.7 200l1 .1zM286.5 200l1.1 .1zM288.4 200l1.1 .1zM290.2 200l1.1 .1zM292.1 200l1.1 .1zM294 200l1 .1zM295.8 200l1.1 .1zM297.7 200l1 .1zM299.5 200l1.1 .1zM301.4 200l1 .1zM303.2 200l1.1 .1zM305.1 200l1 .1zM306.9 200l1.1 .1zM308.8 200l1 .1zM310.6 200l1.1 .1zM312.5 200l1 .1zM314.3 200l1.1 .1zM316.2 200l1 .1zM318 200l1.1 .1zM319.9 200l1 .1zM321.7 200l1.1 .1zM323.6 200l1 .1zM325.4 200l1.1 .1zM327.3 200l1 .1zM329.1 200l1.1 .1zM331 200l1.1 .1zM332.8 200l1.1 .1zM334.7 200l1.1 .1zM336.5 200l1.1 .1zM338.4 200l1.1 .1zM340.3 200l1 .1zM342.1 200l1.1 .1zM344 200l1 .1zM345.8 200l1.1 .1zM347.7 200l1 .1zM349.5 200l1.1 .1zM351.4 200l1 .1zM353.2 200l1.1 .1zM355.1 200l1 .1zM356.9 200l1.1 .1zM358.8 200l1 .1zM360.6 200l1.1 .1zM362.5 200l1 .1zM364.3 200l1.1 .1zM366.2 200l1 .1zM368 200l1.1 .1zM369.9 200l1 .1zM371.7 200l1.1 .1zM373.6 200l1 .1zM375.4 200l1.1 .1zM377.3 200l1.1 .1zM379.1 200l1.1 .1zM381 200l1.1 .1zM382.9 200l1 .1zM384.7 200l1.1 .1zM386.6 200l1 .1zM388.4 200l1.1 .1zM390.3 200l1 .1zM392.1 200l1.1 .1zM394 200l1 .1zM395.8 200l1.1 .1zM397.7 200l1 .1zM399.5 200l1.1 .1zM401.4 200l1 .1zM403.2 200l1.1 .1zM405.1 200l1 .1zM406.9 200l1.1 .1zM408.8 200l1 .1zM410.6 200l1.1 .1zM412.5 200l1 .1zM414.3 200l1.1 .1zM416.2 200l1 .1zM418 200l1.1 .1zM419.9 200l.8 .1z"/>
</g>
<path d="M269.9 200h150.8" fill="none" stroke="#1c1c1c" stroke-width=".32"/>
<path d="M273 237.1h148.2v31.7h-148.2z" fill="none" stroke="#1c1c1c" stroke-width=".37"/>
<path d="M339.2 237.1v31.7" fill="none" stroke="#1c1c1c" stroke-width=".29"/>
<text font-size="4.8" fill="#1c1c1c" x="15.3" y="17.5">S · MITE</text>
<g font-size="4" fill="#1c1c1c">
<text x="94.7" y="16.7">AF-S-106</text>
<text x="23.8" y="34.4">PERCH LEG — SECTION (1 OF 4)</text>
<text x="164" y="31.8">ENCLOSURE STACK-UP</text>
<text x="269.9" y="42.3">SEALING &amp; SERVICE</text>
<text x="269.9" y="127">DIMENSIONS</text>
<text x="29.1" y="158.8">PERCH &amp; CRAWL BEHAVIOR</text>
<text x="29.1" y="211.7">MANUFACTURING</text>
</g>
<g font-size="3.4" fill="#1c1c1c">
<text x="31.7" y="165.6">— Lands blind on flow cam + ToF — legs wrap and ratchet until stable.</text>
<text x="31.7" y="171.7">— Holds through wind-shake on Ø25 mm branch; claws take the load, not props.</text>
<text x="31.7" y="177.8">— Micro-steps along branch to aim the sensor pod — 'crawl' is leg walking.</text>
<text x="31.7" y="183.9">— Ground mode: legs spread to a tripod stance — landing pad anywhere.</text>
<text x="31.7" y="218.5">— Frame/ducts/legs: FDM print carbon-nylon or ASA — molded at volume.</text>
<text x="31.7" y="224.6">— Claw pads: cast TPU or die-cut — consumable spares.</text>
<text x="31.7" y="230.7">— Gasket: die-cut TPU sheet or printed-in-place.</text>
<text x="31.7" y="236.8">— Carrier PCB: JLCPCB 4-layer ENIG — $15–30/pc at 10+.</text>
<text x="31.7" y="242.9">— Assembly: hand-solderable — no BGA; ESC/motors plug-in.</text>
<text x="276.2" y="242.4">ARCTIKCHAIN — RURAL NODE FLEET</text>
</g>
<text font-size="3.2" fill="#b3261e" x="397.6" y="19.6">FOR REVIEW</text>
<g font-size="3.2" fill="#1c1c1c">
<text x="167.2" y="47.4">TOP SHELL + SOLAR</text>
<text x="271.7" y="56.1">FEATURE</text>
<text x="311.4" y="56.1">DETAIL</text>
<text x="167.2" y="61.6">ARM + DUCT ASSY</text>
<text x="271.7" y="62.7">Gasket</text>
<text x="311.4" y="62.7">TPU bead around pod — IP54 splash (flight frame)</text>
<text x="167.2" y="75.9">CARRIER PCB — FR4</text>
<text x="271.7" y="72.2">Vent</text>
<text x="311.4" y="72.2">ePTFE membrane — gas exchange, no water</text>
<text x="271.7" y="81.8">Rotors</text>
<text x="311.4" y="81.8">ducted + guarded — branch-strike survivable</text>
<text x="167.2" y="90.2">BATTERY SLED — 2S</text>
<text x="271.7" y="91.3">Battery</text>
<text x="311.4" y="91.3">slide sled — swap in field, no tools</text>
<text x="271.7" y="100.8">Legs</text>
<text x="311.4" y="100.8">2 screws each — sacrificial, field spare</text>
<text x="167.2" y="104.5">LOWER POD — SENSOR</text>
<text x="271.7" y="110.3">Motors</text>
<text x="311.4" y="110.3">plug-in — replace per motor, no soldering</text>
<text x="271.7" y="140.8">DIM</text>
<text x="311.4" y="140.8">VALUE</text>
<text x="271.7" y="147.4">Envelope</text>
<text x="311.4" y="147.4">Ø210 mm rotor diagonal × ~75 mm perched</text>
<text x="271.7" y="156.9">Pod</text>
<text x="311.4" y="156.9">~110 × 110 × 40 mm</text>
<text x="271.7" y="166.4">Mass</text>
<text x="311.4" y="166.4">~420 g with 2S battery</text>
<text x="271.7" y="175.9">Grip</text>
<text x="311.4" y="175.9">Ø10–40 mm branch; ground-stand on flat</text>
<text x="271.7" y="185.5">Carrier PCB</text>
<text x="311.4" y="185.5">38 × 38 mm, 4-layer</text>
<text x="271.7" y="195">Operating</text>
<text x="311.4" y="195">-30..+50 °C (rev-A); flight derated &lt;-15 °C</text>
<text x="344.5" y="247.1">Surafel Negussie</text>
<text x="382.9" y="247.1">6/8</text>
<text x="344.5" y="255.9">2026-11-17</text>
<text x="382.9" y="255.9">AF-S-106</text>
<text x="344.5" y="264.6">NTS</text>
<text x="382.9" y="264.6">mm</text>
</g>
<g font-size="3.2" fill="#8a8a8a">
<text x="29.6" y="90.9" transform="rotate(-90 29.6 90.9)">~120 leg</text>
<text x="164" y="116.4">Pod Z ≈ 40 mm · legs add ~80 mm reach · fold flat for dock.</text>
</g>
<text font-size="3.2" fill="#1a4f8a" x="276.2" y="247.1">EMEBET INC. · emebetos.ca</text>
<g font-size="2.9" fill="#8a8a8a">
<text x="15.3" y="22.5">MECHANICAL DETAIL</text>
<text x="94.7" y="22">REV A · 2026-11-17</text>
</g>
<text font-size="2.9" fill="#1c1c1c" x="55.8" y="48.7">POD SHELL</text>
<g font-size="2.6" fill="#8a8a8a">
<text x="167.2" y="51.9">2.0 mm — deck + pod-bay lid + gasket</text>
<text x="167.2" y="66.1">printed — carbon-filled ducts, prop guards</text>
<text x="167.2" y="80.4">1.6 mm — 38×38 + FC sensors + ESC</text>
<text x="111.1" y="92.6">claw toes — TPU pads, spring-loaded grip</text>
<text x="167.2" y="94.7">3.0 mm — slide tray, JST, strap</text>
<text x="111.1" y="108.5">micro-steps ratchet along branch to aim</text>
<text x="167.2" y="109">2.5 mm — ePTFE vent + nav cam window</text>
<text x="45.5" y="136.3">BRANCH Ø10–40</text>
<text x="276.2" y="252.1">SOLE PROPRIETARY OWNER</text>
<text x="276.2" y="255.9">SURAFEL NEGUSSIE — PLANNER/MAKER</text>
</g>
<text font-size="2.6" x="276.2" y="261.4">PROPRIETARY &amp; CONFIDENTIAL</text>
<text font-size="2.6" fill="#b3261e" x="12.7" y="274.6">EMEBET INC. — PROPRIETARY &amp; CONFIDENTIAL</text>
<g font-size="2.4" fill="#8a8a8a">
<text x="81.6" y="70.9">HIP SERVO</text>
<text x="344.5" y="242.6">DRAWN</text>
<text x="382.9" y="242.6">SHEET</text>
<text x="344.5" y="251.4">DATE</text>
<text x="382.9" y="251.4">DWG NO</text>
<text x="344.5" y="260.1">SCALE</text>
<text x="382.9" y="260.1">UNITS</text>
</g>
<text font-size="2.4" fill="#1c1c1c" x="276.2" y="265.1">UNAUTHORIZED DISTRIBUTION PROHIBITED</text>
</svg>
